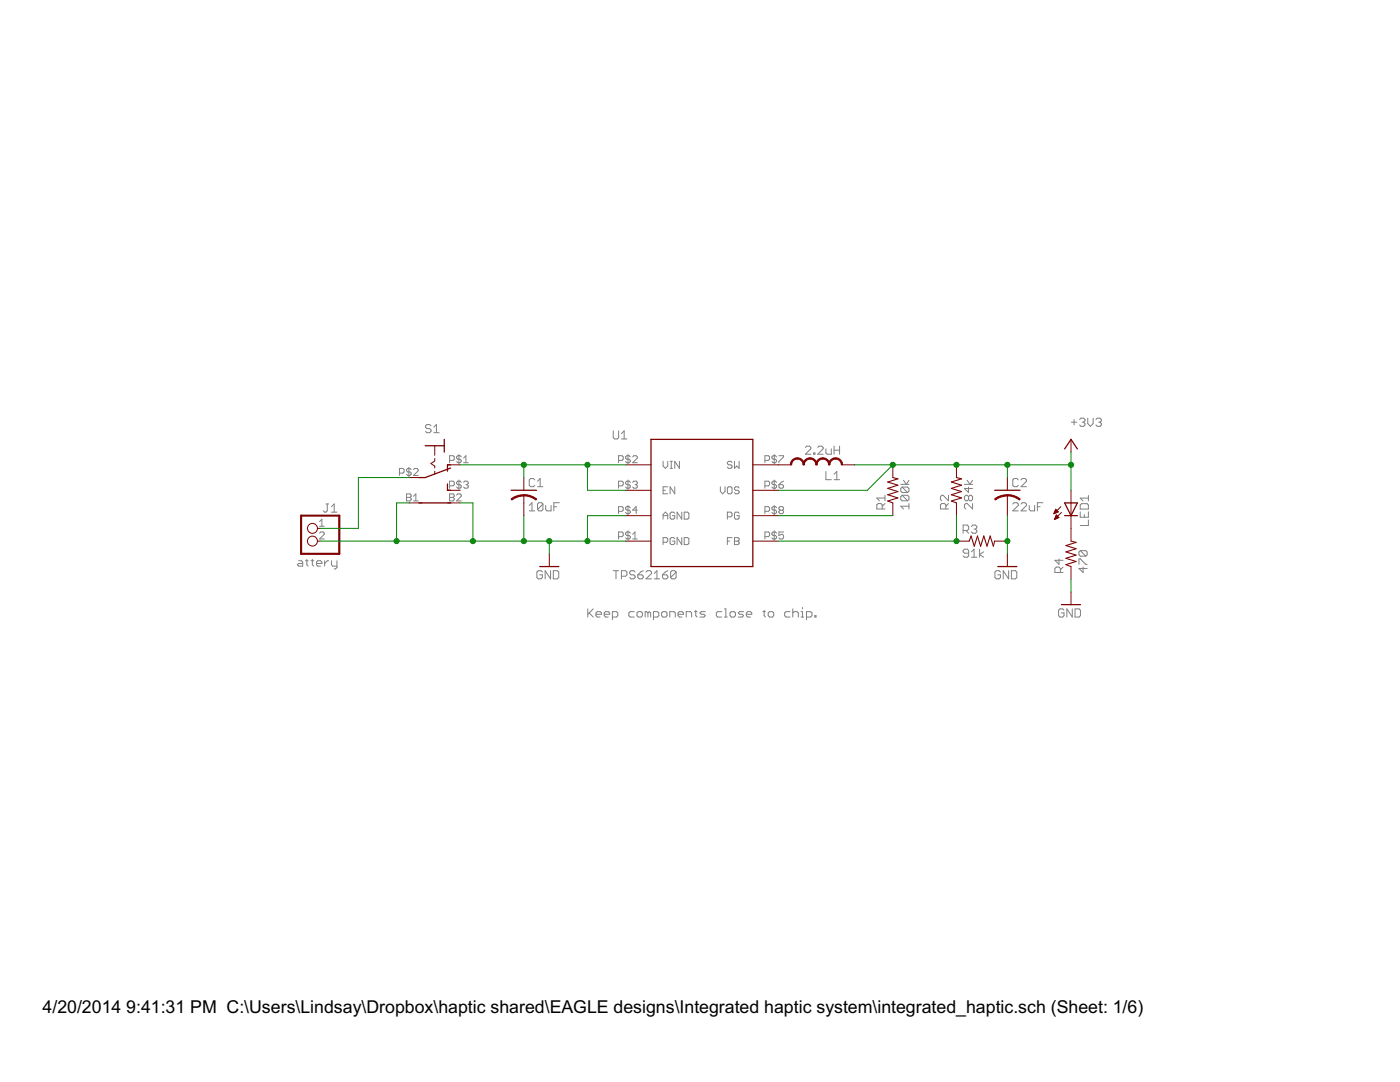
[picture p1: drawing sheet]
<svg xmlns="http://www.w3.org/2000/svg" width="279mm" height="216mm" viewBox="0 0 279 216" stroke-linecap="round" stroke-linejoin="round" font-family="sans-serif">
<g fill="none" stroke="#808080" stroke-width=".2">
<path d="M79.7 94.4h.7l.2-.2v-.5l-.2-.2h-.7v1.4M81.1 98.6h.7l.3 .2v.2l-.3 .3 .3 .2v.2l-.3 .2h-.7zM81.1 99.3h.7M81.6 93.2v1.9M82.1 93.7l-.3-.2h-.4l-.3 .2v.2l.3 .3h.4l.3 .2v.2l-.3 .3h-.4l-.3-.3M82.5 99.9h1M82.5 93.7l.3-.2h.4l.3 .2v.2l-1 1h1M82.5 99l.5-.4v1.3M86 85l-.3-.3h-.5l-.3 .3v.2l.3 .3h.5l.3 .3v.3l-.3 .2h-.5l-.3-.2M86.6 86.3h1.1M86.6 85.2l.5-.5v1.6M89.7 98.6h.7l.3 .2v.2l-.3 .3 .3 .2v.2l-.3 .2h-.7z"/>
<path d="M89.7 91.9h.7l.3-.3v-.4l-.3-.3h-.7v1.4M89.7 96.9h.7l.3-.2v-.5l-.3-.2h-.7v1.4M89.7 99.3h.7M91.1 98.8l.3-.2h.4l.3 .2v.2l-1 .9h1M91.6 90.7v1.9M91.6 95.8v1.8M92.1 91.2l-.3-.3h-.4l-.3 .3v.2l.3 .2h.4l.3 .3v.2l-.3 .2h-.4l-.3-.2M92.1 96.2l-.3-.2h-.4l-.3 .2v.3l.3 .2h.4l.3 .2v.3l-.3 .2h-.4l-.3-.2M92.5 92.3h1M92.5 96.2l.3-.2h.4l.3 .2v.3l-.3 .2M92.5 91.4l.5-.5v1.4M93 96.7h.2"/>
<path d="M93.2 96.7l.3 .2v.3l-.3 .2h-.4l-.3-.2M106.7 95.8l-.3-.3h-.5l-.3 .3v1l.3 .3h.5l.3-.3M107.3 97.1h1.1M107.3 96l.5-.5v1.6M122.4 86v1.3l.3 .3h.5l.3-.3v-1.3M123.4 91.9h.7l.3-.3v-.4l-.3-.3h-.7v1.4M123.4 96.9h.7l.3-.2v-.5l-.3-.2h-.7v1.4M124 87.6h1.1M124 86.5l.6-.5v1.6M125.3 90.7v1.9M125.3 95.8v1.8M125.8 91.2l-.2-.3h-.5l-.3 .3v.2l.3 .2h.5l.2 .3v.2l-.2 .2h-.5l-.3-.2"/>
<path d="M125.8 96.2l-.2-.2h-.5l-.3 .2v.3l.3 .2h.5l.2 .2v.3l-.2 .2h-.5l-.3-.2M126.3 91.2l.2-.3h.5l.2 .3v.2l-.9 .9h.9M126.3 96.2l.2-.2h.5l.2 .2v.3l-.2 .2M126.7 96.7h.3M127 96.7l.2 .2v.3l-.2 .2h-.5l-.2-.2M132.3 92.1v.9l.5 .5 .5-.5v-.9M132.3 97.8h.5M133.3 97.1h-1v1.4h1M133.7 93.5h.5M133.7 92.1h.5M134 92.1v1.4M134.7 97.1v1.4l-1-1.4v1.4"/>
<path d="M135.6 92.1v1.4l-.9-1.4v1.4M143.8 97.1v1l.4 .4 .5-.4v-1M145.2 97.4l.2-.3h.5l.2 .3v.9l-.2 .2h-.5l-.2-.2zM146.1 92.3l-.2-.2h-.5l-.2 .2v.2l.2 .3h.5l.2 .2v.2l-.2 .3h-.5l-.2-.3M146.6 92.1v1.4l.4-.5 .5 .5v-1.4M147.5 97.4l-.2-.3h-.5l-.2 .3v.2l.2 .2h.5l.2 .3v.2l-.2 .2h-.5l-.2-.2M152.7 91.9h.7l.2-.3v-.4l-.2-.3h-.7v1.4M152.7 96.9h.7l.2-.2v-.5l-.2-.2h-.7v1.4M154.5 90.7v1.9M154.5 95.8v1.8M155 91.2l-.3-.3h-.4l-.2 .3v.2l.2 .2h.4l.3 .3v.2l-.3 .2h-.4l-.2-.2M155 96.2l-.3-.2h-.4l-.2 .2v.3l.2 .2h.4l.3 .2v.3l-.3 .2h-.4l-.2-.2"/>
<path d="M155.4 90.9h1v.3l-1 .9v.2M155.4 96.7h.7l.3 .2v.3l-.3 .2h-.4l-.3-.2zM156.4 96l-1 .7M160.7 89.3l.3-.3h.5l.3 .3v.3l-1.1 1h1.1M162.4 90.4h.2v.2h-.2zM163.2 89.3l.2-.3h.6l.3 .3v.3l-1.1 1h1.1M164.8 89.6v.8l.3 .2h.8v-1M164.8 94.1v1.6h1.1M166.5 89v1.6M166.5 89.8h1.1M166.5 95.7h1.1M166.5 94.6l.5-.5v1.6"/>
<path d="M167.6 89v1.6M176.6 99.4h-1.6l.5 .5M176.6 98.8v1.1M179.8 96.6h1.6M180 98.8h1.1l.3 .3v.6l-.3 .2M180 98.8l-.2 .3v.6l.2 .2h1.1M180 97.2h1.1l.3 .3v.5l-.3 .3M180 97.2l-.2 .3v.5l.2 .3h1.1M180 98.8l1.1 1.1M180 97.2l1.1 1.1M180.3 95.8l.6 .8 .5-.8M189.3 98.8v1.1l-1.1-1.1h-.3l-.2 .3v.6l.2 .2"/>
<path d="M192.5 96.6h1.6M193 95.8l.6 .8 .5-.8M193.3 99.1l.3-.3h.2l.3 .3v.6l-.3 .2h-.2l-.3-.2M193.3 99.1l-.3-.3h-.3l-.2 .3v.6l.2 .2h.3l.3-.2M193.3 97.2v1.1l-.8-.8h1.6M193.3 99.1v.6M203.2 95.8l-.3-.3h-.5l-.3 .3v1l.3 .3h.5l.3-.3M203.8 95.8l.2-.3h.6l.3 .3v.2l-1.1 1.1h1.1M213.8 84.2h1.1M214.4 83.7v1.1M215.5 83.7l.2-.3h.6l.2 .3v.3l-.2 .2M216 84.2h.3"/>
<path d="M216.3 84.2l.2 .3v.3l-.2 .3h-.6l-.2-.3M217.1 83.4v1.1l.5 .6 .6-.6v-1.1M217.2 99.4h-1.6l.5 .5M217.2 98.9v1M218.7 83.7l.3-.3h.5l.3 .3v.3l-.3 .2M219.3 84.2h.2M219.5 84.2l.3 .3v.3l-.3 .3h-.5l-.3-.3M59.6 111.9h.6l.2 .3v.8h-.8l-.3-.3 .3-.3h.8M61 111.9h.5M61.2 111.6v1.1l.3 .3M62.1 111.9h.5M62.3 111.6v1.1l.3 .3"/>
<path d="M63.2 112.4h1v-.2l-.2-.3h-.6l-.2 .3v.5l.2 .3h.6M63.8 104.1l.4-.5v1.4M63.8 106.4l.2-.2h.5l.2 .2v.2l-.9 .9h.9M63.8 105h.9M64.8 111.9v1.1M65.1 100.6h.5M65.3 100.6v1.3l-.2 .3h-.3l-.3-.3M65.6 111.9h-.3l-.5 .5M66.1 111.9v.8l.3 .3h.8M66.1 102.2h1.1M66.1 101.1l.6-.5v1.6M67.2 111.9v1.3l-.2 .3h-.3"/>
<path d="M105.6 100.9l.6-.6v1.6M105.6 101.9h1.1M108.2 114.2l-.2-.3h-.6l-.3 .3v1l.3 .3h.6l.2-.3v-.5h-.5M108.4 100.6v1.1l-.3 .2h-.6l-.2-.2M108.4 100.6l-.3-.3h-.6l-.2 .3v1.1M108.4 100.6l-1.1 1.1M108.9 100.9v.8l.3 .2h.8v-1M109.9 113.9v1.6l-1.1-1.6v1.6M110.4 113.9h.8l.3 .3v1l-.3 .3h-.8zM110.5 101.1h.6M111.6 100.3h-1.1v1.6M122.4 113.9h1.1"/>
<path d="M122.9 113.9v1.6M123.4 102h.7l.3-.2v-.5l-.3-.2h-.7v1.4M123.4 107.1h.7l.3-.3v-.4l-.3-.2h-.7v1.3M124 115h.8l.3-.3v-.5l-.3-.3h-.8v1.6M125.3 100.9v1.8M125.3 105.9v1.9M125.8 101.3l-.2-.2h-.5l-.3 .2v.3l.3 .2h.5l.2 .2v.3l-.2 .2h-.5l-.3-.2M125.8 106.4l-.2-.2h-.5l-.3 .2v.2l.3 .2h.5l.2 .3v.2l-.2 .2h-.5l-.3-.2M126.3 106.6l.4-.4v1.3M126.3 107.5h.9M126.7 114.2l-.2-.3h-.6l-.2 .3v.2l.2 .3h.6l.2 .3v.2l-.2 .3h-.6l-.2-.3M127.2 101.8h-.9l.7-.7v1.4"/>
<path d="M127.3 114.7h.8l.3 .3v.2l-.3 .3h-.5l-.3-.3zM128.4 113.9l-.6 .3-.5 .5M128.9 114.2l.3-.3h.6l.2 .3v.2l-1.1 1.1h1.1M130.6 115.5h1.1M130.6 114.4l.5-.5v1.6M132.2 114.7h.8l.3 .3v.2l-.3 .3h-.5l-.3-.3zM132.3 103.6v-.9l.5-.5 .5 .5v.9M132.3 108.2h.7l.3-.2v-.5l-.3-.2h-.7v1.4M132.3 102.9h1M133.3 113.9l-.5 .3-.6 .5M134.7 102.4l-.3-.2h-.4l-.3 .2v1l.3 .2h.4l.3-.2v-.5h-.5M134.7 107.5l-.3-.2h-.4l-.3 .2v.9l.3 .3h.4l.3-.3v-.4h-.5"/>
<path d="M134.9 114.2l-.2-.3h-.6l-.3 .3v1M134.9 114.2v1l-.2 .3h-.6l-.3-.3M134.9 114.2l-1.1 1M136.1 102.2v1.4l-1-1.4v1.4M136.1 107.3v1.4l-1-1.4v1.4M136.5 102.2h.7l.3 .2v1l-.3 .2h-.7zM136.5 107.3h.7l.3 .2v.9l-.3 .3h-.7zM145.2 103.1h.7l.2-.2v-.5l-.2-.2h-.7v1.4M145.2 108h.4M146.1 107.3h-.9v1.4M146.6 107.3h.7l.2 .2v.2l-.2 .3 .2 .2v.2l-.2 .3h-.7zM146.6 108h.7"/>
<path d="M147.5 102.4l-.2-.2h-.5l-.2 .2v1l.2 .2h.5l.2-.2v-.5h-.5M152.7 102h.7l.2-.2v-.5l-.2-.2h-.7v1.4M152.7 107.1h.7l.2-.3v-.4l-.2-.2h-.7v1.3M154.5 100.9v1.8M154.5 105.9v1.9M155 101.3l-.3-.2h-.4l-.2 .2v.3l.2 .2h.4l.3 .2v.3l-.3 .2h-.4l-.2-.2M155 106.4l-.3-.2h-.4l-.2 .2v.2l.2 .2h.4l.3 .3v.2l-.3 .2h-.4l-.2-.2M155.7 101.8l-.3-.2v-.3l.3-.2h.4l.3 .2v.3l-.3 .2M155.7 101.8l-.3 .2v.3l.3 .2h.4l.3-.2v-.3l-.3-.2M155.7 101.8h.4M156.4 106.2h-1v.6l.7-.2 .3 .2v.5l-.3 .2h-.4l-.3-.2M176.1 101.6v-.9l-.3-.2h-.5l-.3 .2v.9h1.6"/>
<path d="M176.6 100.5l-.5 .5M181.4 101h-1.6l.5 .6M181.4 100.5v1.1M188.8 101.6v-.9l-.3-.2h-.6l-.2 .2v.9h1.6M189.3 100.5l-.5 .5M192.2 105.9h.8l.3-.3v-.5l-.3-.3h-.8v1.6M192.8 105.9l.5 .5M193.3 110.4h-.8l-.3-.3v-.3l.3-.2h.5l.3 .2v1.1l-.3 .3h-.5l-.3-.3M193.9 111.2h1M193.9 110.1l.5-.5v1.6M193.9 105.1l.2-.3h.6l.2 .3v.2l-.2 .3M194.1 100.5v1.1l-1.1-1.1h-.3l-.2 .2v.6l.2 .3"/>
<path d="M194.4 105.6h.3M194.7 105.6l.2 .3v.2l-.2 .3h-.6l-.2-.3M195.5 109.6v1.6M196.3 110.1l-.8 .6 .8 .5M199.7 114.2l-.3-.3h-.6l-.2 .3v1l.2 .3h.6l.3-.3v-.5h-.6M201.3 113.9v1.6l-1.1-1.6v1.6M201.8 113.9h.8l.3 .3v1l-.3 .3h-.8zM202.1 100.6l.3-.3h.5l.3 .3v.3l-1.1 1h1.1M203.8 100.6l.2-.3h.6l.3 .3v.3l-1.1 1h1.1M205.4 100.9v.8l.3 .2h.8v-1M207 101.1h.6M208.1 100.3h-1.1v1.6"/>
<path d="M211.3 111.5v1.1l-.8-.8h1.7M211.6 114.2v-.8l-.3-.2h-.5l-.3 .2v.8h1.7M212.2 113.2l-.6 .5M215.3 112.6v-1.1h.3l1.1 1.1h.3M215.6 102.1v1.1h1.6v-1.1M215.6 109.9l-.3 .3v.5l.3 .3h1.1M215.6 109.9h1.1l.3 .3v.5l-.3 .3M215.6 109.9l1.1 1.1M215.9 100.5h1l.3 .3v.8h-1.6v-.8zM216.2 113.2v1l-.9-.8h1.7M216.4 102.7v.5M217.2 103.8v1.1h-1.6"/>
<path d="M117.3 121.5v1.6M117.6 122.3l.8 .8M118.4 121.5l-1.1 1.1M118.9 122.6h1.1v-.3l-.2-.3h-.6l-.3 .3v.6l.3 .2h.6M120.6 122.6h1.1v-.3l-.3-.3h-.5l-.3 .3v.6l.3 .2h.5M122.2 123.1h.8l.3-.2v-.6l-.3-.3h-.8v1.7M126.6 122h-.8l-.3 .3v.6l.3 .2h.8M127.1 122.3l.3-.3h.6l.2 .3v.6l-.2 .2h-.6l-.3-.2zM129.3 122.3l-.3-.3h-.2v1.1M129.3 122.3v.8M129.3 122.3l.3-.3 .3 .3v.8M130.4 123.1h.8l.3-.2v-.6l-.3-.3h-.8v1.7"/>
<path d="M132 122.3l.3-.3h.6l.2 .3v.6l-.2 .2h-.6l-.3-.2zM133.7 123.1v-1.1h.8l.3 .3v.8M135.3 122.6h1.1v-.3l-.3-.3h-.5l-.3 .3v.6l.3 .2h.5M136.9 123.1v-1.1h.9l.2 .3v.8M138.6 122h.5M138.9 121.8v1.1l.2 .2M140.8 122h-.8l-.3 .3 .3 .3h.5l.3 .3-.3 .2h-.8M144 122h-.8l-.2 .3v.6l.2 .2h.8M144.6 123.1h.5M144.6 121.5h.3v1.6M145.7 122.3l.2-.3h.6l.3 .3v.6l-.3 .2h-.6l-.2-.2zM148.4 122h-.8l-.3 .3 .3 .3h.5l.3 .3-.3 .2h-.8"/>
<path d="M148.9 122.6h1.1v-.3l-.2-.3h-.6l-.3 .3v.6l.3 .2h.6M152.2 122h.6M152.5 121.8v1.1l.3 .2M153.3 122.3l.3-.3h.5l.3 .3v.6l-.3 .2h-.5l-.3-.2zM157.7 122h-.8l-.3 .3v.6l.3 .2h.8M158.2 122.3l.3-.3h.5l.3 .3v.8M158.2 121.5v1.6M159.9 123.1h.5M159.9 122h.2v1.1M160.1 121.2v.3M161 123.1h.8l.3-.2v-.6l-.3-.3h-.8v1.7M162.6 122.9h.3v.2h-.3z"/>
<path d="M212.3 121.8l-.2-.3h-.6l-.2 .3v1.1l.2 .2h.6l.2-.2v-.6h-.5M214 121.5v1.6l-1.1-1.6v1.6M214.5 121.5h.8l.3 .3v1.1l-.3 .2h-.8z"/>
</g>
<g fill="none" stroke="#800000" stroke-width=".25">
<path d="M84.9 88.9h3.8M88.7 87.7v2.5M89.3 96.6v1.2h.6M89.9 93.4l-5 1.9h-1.3M89.9 92.8h-.6v1.2M102 97.8h5.1M129.9 87.7h20.3v25.4h-20.3zM198.5 97.8h5.1M212.5 89.6l1.2-1.9 1.3 1.9M83.6 100.4h6.3M107.7 113.1h3.8M199.1 113.1h3.8"/>
<path d="M212.5 100.4h2.5l-1.3 2.5zM212.5 102.9h2.5M211.8 120.6h3.8"/>
</g>
<g fill="none" stroke="#800000" stroke-width=".2">
<path d="M81.7 95.3h2.5M86.8 88.9v1.9M86.8 91.5v.5l-.8 .5 .8 .5v.4M86.8 94v.7M89.3 92.8h2.5M89.3 97.8h2.5M104.5 95.3v2.5M104.5 98.8v4.1M124.8 92.8h5.1M124.8 97.8h5.1M150.2 92.8h7.7M150.2 97.8h5.1"/>
<path d="M168 92.8h2.6M178.2 92.8v2.5M190.9 92.8v2.5M201 95.3v2.5M201 98.8v4.1M213.7 87.7v2.5M213.7 97.8v10.2M63.4 108h.5M63.4 105.4h.5M81.7 100.4h2.5M89.3 100.4h2.5M109.6 110.5v2.6"/>
<path d="M124.8 102.9h5.1M124.8 108h5.1M150.2 102.9h5.1M150.2 108h5.1M178.2 100.4v2.5M190.9 108h2.5M190.9 100.4v2.5M198.5 108h2.5M201 110.5v2.6M210.4 102.4h.1M210.4 102.3h.4M210.4 103.6h.1"/>
<path d="M210.5 102.2h.6M210.5 102.1h.6M210.5 103.5h.3M210.5 101.9h.5M210.5 103.4h.6M210.6 101.8h.3M210.6 103.3h.7M210.7 101.7h.1M210.7 103.1h.5M210.7 101.6l.5 .5-.9 .4zM210.7 103h.4M210.8 102.9h.1"/>
<path d="M210.8 102.8h.1M210.8 102.8l-.4 .9M210.8 102.8l.5 .5-.9 .4M211.7 101.1l-1.4 1.4M211.8 102.3l-1.4 1.4M213.7 113.1v2.5M213.7 118.1v2.5"/>
<circle cx="62.4" cy="108" r=".99"/>
<circle cx="62.4" cy="105.4" r=".99"/>
</g>
<path d="M178.2 95.3l1 .2-2 .7 2 .6-2 .7 2 .6-2 .6 2 .7-2 .6 1 .4M190.9 95.3l1 .2-2 .7 2 .6-2 .7 2 .6-2 .6 2 .7-2 .6 1 .4M193.4 108l.4-1 .6 2 .7-2 .6 2 .6-2 .7 2 .6-2 .6 2 .3-1M213.7 108l1.1 .2-2.1 .7 2.1 .6-2.1 .6 2.1 .7-2.1 .6 2.1 .6-2.1 .7 1 .4" fill="none" stroke="#800000" stroke-width=".21"/>
<g fill="#800000" stroke="#800000" stroke-width=".2">
<path d="M104.5 98.7l1.4 .2 1.2 .7-.1 .2-1.4-.7-1.1-.1z" fill-rule="evenodd"/>
<path d="M102 99.6l1.2-.7 1.3-.2v.3l-1 .1-1.3 .7z" fill-rule="evenodd"/>
<path d="M201 98.7l1.4 .2 1.2 .7-.1 .2-1.4-.7-1.1-.1z" fill-rule="evenodd"/>
<path d="M198.5 99.6l1.2-.7 1.3-.2v.3l-1 .1-1.4 .7z" fill-rule="evenodd"/>
<path d="M158.1 91.8l.6-.4h.4v.2l-.5 .1-.4 .3-.2 .8h-.3l.1-.5z" fill-rule="evenodd"/>
<path d="M159.1 91.4a1.37 1.37 0 0 1 1.4 1.4h-.2l-.3-.8-.4-.3-.5-.1z" fill-rule="evenodd"/>
<path d="M160.7 91.8l.5-.4h.5v.2l-.5 .1-.4 .3-.3 .8h-.2v-.5z" fill-rule="evenodd"/>
<path d="M161.7 91.4a1.37 1.37 0 0 1 1.4 1.4h-.3l-.2-.8-.4-.3-.5-.1z" fill-rule="evenodd"/>
<path d="M163.2 91.8l.5-.4h.5v.2l-.5 .1-.4 .3-.2 .8h-.3l.1-.5z" fill-rule="evenodd"/>
<path d="M164.2 91.4a1.37 1.37 0 0 1 1.4 1.4h-.2l-.3-.8-.4-.3-.5-.1z" fill-rule="evenodd"/>
<path d="M165.8 91.8l.5-.4h.5v.2l-.5 .1-.4 .3-.3 .8h-.2v-.5z" fill-rule="evenodd"/>
<path d="M166.8 91.4a1.37 1.37 0 0 1 1.3 1.4h-.2l-.3-.8-.4-.3-.4-.1z" fill-rule="evenodd"/>
</g>
<path d="M60.1 102.9h7.6v7.6h-7.6z" fill="none" stroke="#800000" stroke-width=".42"/>
<g fill="none" stroke="#008000" stroke-width=".2">
<path d="M81.7 95.3h-10.2v10.1h-7.6M91.8 92.8h33M104.5 92.8v2.5M117.2 92.8v5h7.6M170.6 92.8h43.1M178.2 92.8l-5.1 5h-17.8M201 92.8v2.5M213.7 90.2v7.6M63.9 108h60.9M81.7 100.4h-2.6v7.6M91.8 100.4h2.6v7.6M104.5 102.9v5.1"/>
<path d="M109.6 108v2.5M124.8 102.9h-7.6v5.1M155.3 102.9h22.9M190.9 102.9v5.1h-35.6M201 102.9v7.6M213.7 115.6v2.5"/>
</g>
<g fill="#008000" stroke="#008000" stroke-width=".2">
<circle cx="104.5" cy="92.8" r=".51"/>
<circle cx="117.2" cy="92.8" r=".51"/>
<circle cx="104.5" cy="108" r=".51"/>
<circle cx="117.2" cy="108" r=".51"/>
<circle cx="109.6" cy="108" r=".51"/>
<circle cx="79.1" cy="108" r=".51"/>
<circle cx="94.4" cy="108" r=".51"/>
<circle cx="201" cy="108" r=".51"/>
<circle cx="178.2" cy="92.8" r=".51"/>
<circle cx="213.7" cy="92.8" r=".51"/>
<circle cx="201" cy="92.8" r=".51"/>
<circle cx="190.9" cy="92.8" r=".51"/>
<circle cx="190.9" cy="108" r=".51"/>
</g>
<g font-size="4">
<text x="8.5" y="202.1">4/20/2014</text>
<text x="25.2" y="202.1">9:41:31 PM C:\Users\Lindsay\Dropbox\haptic shared\EAGLE designs\Integrated haptic system\integrated_haptic.sch (Sheet: 1/6)</text>
</g>
</svg>
